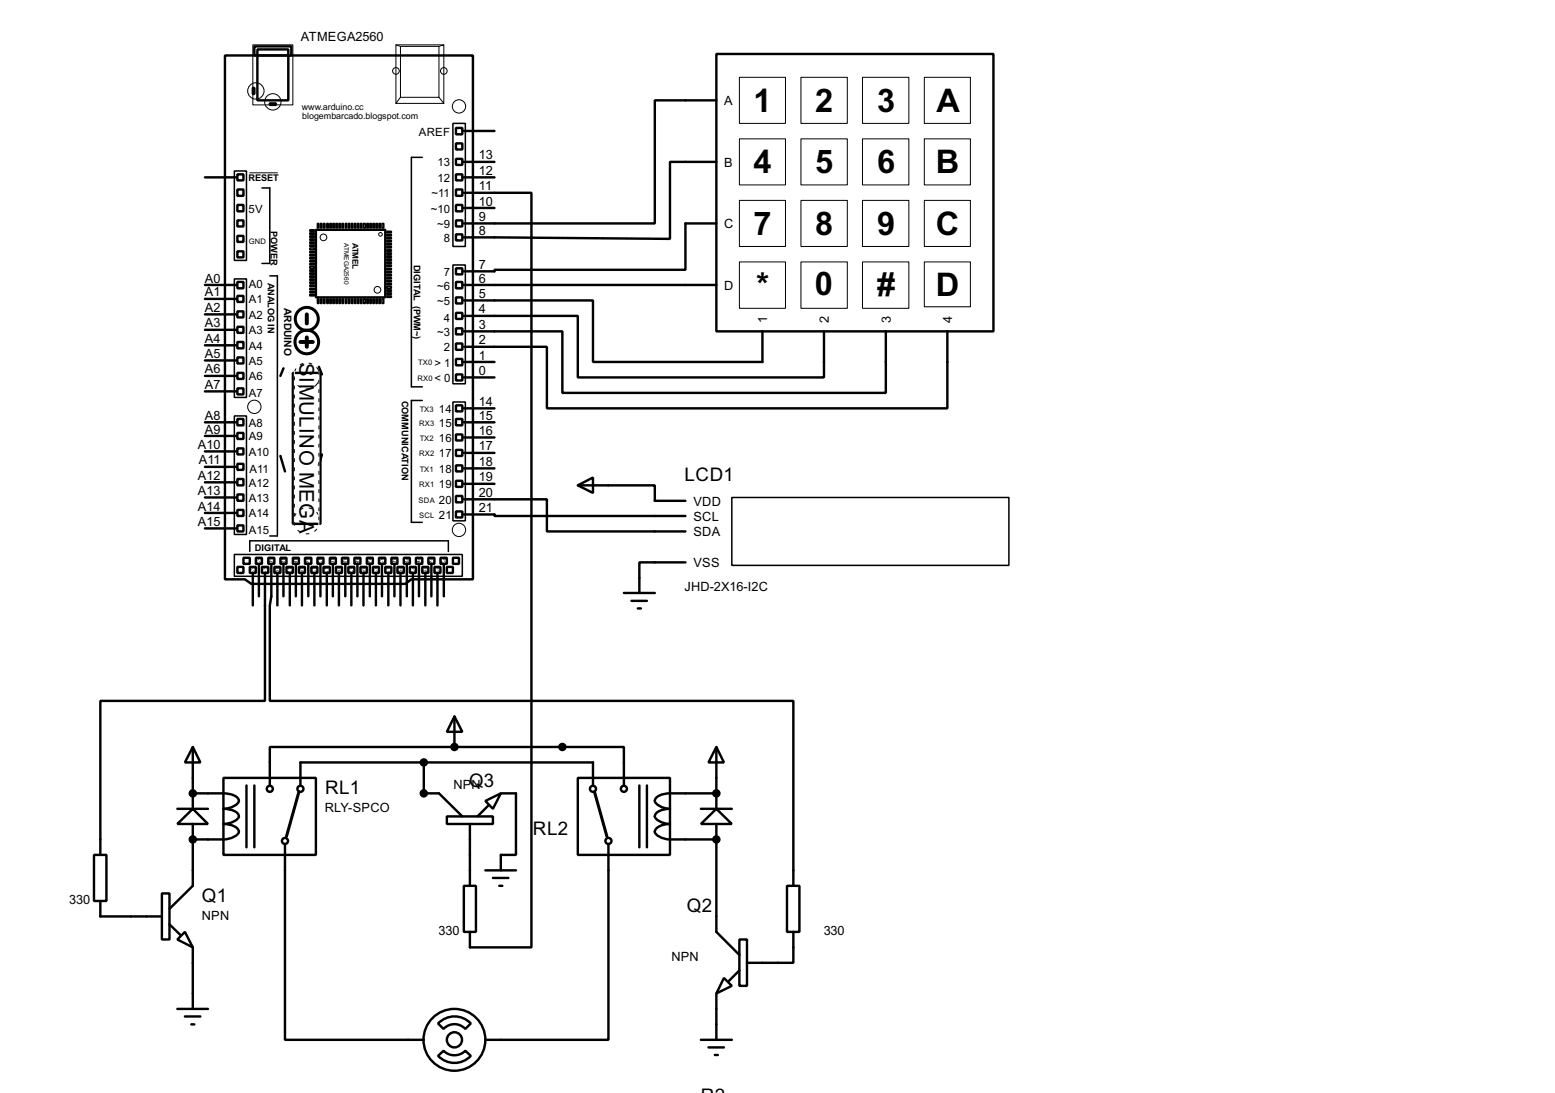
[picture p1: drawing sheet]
<svg xmlns="http://www.w3.org/2000/svg" width="256mm" height="180mm" viewBox="0 0 256 180" stroke-linecap="round" stroke-linejoin="round" font-family="sans-serif">
<g fill="none" stroke="#000" stroke-width=".4">
<path d="M37.1 9.2h40.9v86.4h-10.1l-1 .7h-25.4l-1.1-.7h-3.3zM41.7 14.5h.3v1h-.3zM42 7.7h6.1v1.5h-6.1zM42.5 8.2h5.1v8.4h-5.1zM44.5 17.1h1v.2h-1zM118.2 8.9h45.7v45.8h-45.7zM118.2 16.6h-10.2v20.3h-31.5M33.8 29.3h5.1M39.2 28.8h1v1h-1zM39.2 31.3h1v1h-1zM39.2 33.8h1v1.1h-1zM39.2 36.4h1v1h-1z"/>
<path d="M39.2 38.9h1v1h-1zM52.1 37.9h11.5v11.2h-11.5zM75.2 21.1h1.1v1.1h-1.1zM75.2 26.2h1.1v1h-1.1zM75.2 28.8h1.1v1h-1.1zM75.2 31.3h1.1v1h-1.1zM75.2 33.8h1.1v1.1h-1.1zM75.2 36.4h1.1v1h-1.1zM75.2 38.7h1.1v1h-1.1zM75.2 23.7h1.1v1h-1.1zM76.5 31.8h11.2v124.5h-10.2v-2.6M76.5 26.7h5.1"/>
<path d="M76.5 34.3h5.1M76.5 29.3h5.1M76.5 21.6h5.1M118.2 36.9h-5.1v7.6h-31.5v.3h-5.1M118.2 26.7h-7.7v12.7l-34-.2M33.8 47h5.1M33.8 59.5h5.1M33.8 57h5.1M33.8 54.4h5.1M33.8 51.9h5.1M33.8 49.3h5.1M39.2 46.5h1v1.1h-1z"/>
<path d="M39.2 48.8h1v1h-1zM39.2 51.4h1v1h-1zM39.2 53.9h1v1h-1zM39.2 56.4h1v1.1h-1zM39.2 59h1v1h-1zM39.2 41.5h1v1h-1zM75.2 44.3h1.1v1h-1.1zM75.2 46.5h1.1v1.1h-1.1zM75.2 49.1h1.1v1h-1.1zM75.2 51.6h1.1v1h-1.1zM75.2 54.2h1.1v1h-1.1zM75.2 56.7h1.1v1h-1.1z"/>
<path d="M75.2 59.2h1.1v1.1h-1.1zM76.5 54.7h16.3v10.1h53.3v-10.1M76.5 52.1h18.8v10.2h40.6v-7.6M76.5 49.6h21.3v10.1h28v-5M76.5 47h41.7M76.5 59.7h5.1M156.3 54.7v12.7h-66.1v-10.2h-13.7M33.8 69.7h5.1M33.8 79.6h5.1M33.8 77h5.1M33.8 74.5h5.1M33.8 71.9h5.1"/>
<path d="M33.8 64.6h5.1M33.8 62h5.1M39.2 61.5h1v1h-1zM39.2 64.1h1v1h-1zM39.2 69.1h1v1.1h-1zM39.2 71.4h1v1h-1zM39.2 74h1v1h-1zM39.2 76.5h1v1h-1zM39.2 79h1v1.1h-1zM46.3 75.2l.7 2.6M46.8 60.8l-.5 1.2M48.3 61.5h4.6v24.9h-4.6z"/>
<path d="M52.6 60.5l.5 1.3M53.1 75l-.5 1.8M75.2 61.8h1.1v1h-1.1zM75.2 66.9h1.1v1h-1.1zM75.2 69.1h1.1v1.1h-1.1zM75.2 71.7h1.1v1h-1.1zM75.2 74.2h1.1v1h-1.1zM75.2 76.8h1.1v1h-1.1zM75.2 79.3h1.1v1h-1.1zM76.5 79.8h5.1M76.5 77.3h5.1M76.5 74.7h5.1"/>
<path d="M76.5 72.2h5.1M76.5 69.7h5.1M76.5 67.4h5.1M76.5 62.3h5.1M33.8 87.2h5.1M33.8 84.6h5.1M33.8 82.1h5.1M39.2 93.5h1v1h-1zM39.2 81.6h1v1h-1zM39.2 84.1h1v1h-1zM39.2 86.7h1v1h-1zM40.2 92h1v1h-1z"/>
<path d="M41.2 93.5h1v1h-1zM41.7 94.8v5.1M42.2 92h1v1h-1zM42.7 93.3v5.1M43.2 93.5h1.1v1h-1.1zM43.7 94.8v20.8h-27.1v25.4M44.3 92h1v1h-1zM44.8 93.3v5.1l-.3 1.5v15.7h86.4v30.5M45.3 93.5h1v1h-1zM45.8 94.8v5.1M46.3 92h1v1h-1zM46.8 93.3v5.1"/>
<path d="M47.3 93.5h1v1h-1zM47.8 94.8v5.1M48.3 92h1v1h-1zM48.8 93.3v5.1M49.3 93.5h1v1h-1zM49.8 94.8v5.1M50.3 92h1.1v1h-1.1zM50.9 93.3v5.1M51.4 93.5h1v1h-1zM51.9 94.8v5.1M52.4 92h1v1h-1zM52.9 93.3v5.1"/>
<path d="M53.4 93.5h1v1h-1zM53.9 94.8v5.1M54.4 92h1v1h-1zM54.9 93.3v5.1M55.4 93.5h1v1h-1zM55.9 94.8v5.1M56.4 92h1.1v1h-1.1zM57 93.3v5.1M57.5 93.5h1v1h-1zM58 94.8v5.1M58.5 92h1v1h-1zM59 93.3v5.1"/>
<path d="M59.5 93.5h1v1h-1zM60 94.8v5.1M60.5 92h1v1h-1zM61 93.3v5.1M61.5 93.5h1v1h-1zM62 94.8v5.1M62.5 92h1.1v1h-1.1zM63 93.3v5.1M63.6 93.5h1v1h-1zM64.1 94.8v5.1M64.6 92h1v1h-1zM65.1 93.3v5.1"/>
<path d="M65.6 93.5h1v1h-1zM66.1 94.8v5.1M66.6 92h1v1h-1zM67.1 93.3v5.1M67.6 93.5h1v1h-1zM68.1 94.8v5.1M68.6 92h1.1v1h-1.1zM69.1 93.3v5.1M69.7 93.5h1v1h-1zM70.2 94.8v5.1M70.7 92h1v1h-1zM71.2 93.3v5.1"/>
<path d="M71.7 93.5h1v1h-1zM72.2 94.8v5.1M72.7 92h1v1h-1zM73.2 93.3v5.1M73.7 93.5h1v1h-1zM74.7 92h1v1h-1zM75.2 81.8h1.1v1.1h-1.1zM75.2 84.4h1.1v1h-1.1zM76.5 84.9h5.1v.2h31.5M76.5 82.4h13.7v5.3h22.9M95.3 80.1l2.5-1.3v2.5zM95.3 80.1h12.7v2.5h5.1"/>
<path d="M102.9 97.8h5.1M104.2 99.1h2.5M113.1 92.8h-7.6v5M75 118.2l1.3 2.5h-2.6zM75 118.2v5M105.2 100.4h.5M29.3 135.9l2.5-2.5 2.5 2.5zM29.3 133.4h5M31.8 123.2l1.3 2.6h-2.6zM31.8 130.9h5.1a3.2 3.2 0 0 1 2.4 .8 .89 .89 0 0 1-.7 1.2l-1.1 .4-.6 .1a3.2 3.2 0 0 1 2.4 .9 .86 .86 0 0 1-.7 1.2l-1.1 .3-.6 .1a3.1 3.1 0 0 1 2.4 .9 .87 .87 0 0 1-.7 1.2l-1.1 .4-.6 .1h-5.1M31.8 123.2v10.2M31.8 135.9v10.2l-3.8 3.8"/>
<path d="M36.9 128.3h15.2v12.7h-15.2zM40.7 129.6v10.2M42 129.6v10.2M47 139.2v32.3h22.9M49.6 129.6v-3.8h48.2v3.8M69.9 125.8v5.1h2.5l3.9 3.8M73.7 134.7h7.6v1.2h-7.6zM75 123.2h-30.5v6.4M75 123.2h27.9v6.4M77.5 135.9v10.2M80.1 132.1l2.5-1.2-1.3 2.5zM80.6 132.9l-1.8 1.8"/>
<path d="M82.6 130.9h2.5v10.1h-2.5v2.6M95.3 128.3h15.2v12.7h-15.2zM100.4 139.2v32.3h-20.3M105.5 129.6v10.2M106.7 129.6v10.2M115.6 135.9l2.6-2.5 2.5 2.5zM115.6 133.4h5.1M118.2 123.2l1.2 2.6h-2.5zM118.2 130.9h-7.7a3.1 3.1 0 0 0-2.4 .8 .89 .89 0 0 0 .7 1.2l1.1 .4 .6 .1a3.1 3.1 0 0 0-2.4 .9 .86 .86 0 0 0 .7 1.2l1.1 .3 .6 .1a3.1 3.1 0 0 0-2.4 .9 .87 .87 0 0 0 .7 1.2l1.1 .4 .6 .1h7.7M118.2 123.2v10.2M118.2 135.9v17.8l3.8 3.8M15.5 141h2.1v7.6h-2.1z"/>
<path d="M16.6 148.6v2.6h10.1M26.7 147.4h1.3v7.6h-1.3zM28 152.5l1.8 1.7M29.3 155l1.2-1.3 1.3 2.6zM31.8 156.3v10.1M76.5 146.1h2v7.6h-2zM80.1 143.6h5M81.3 144.8h2.6M82.4 146.1h.5M122 155h1.2v7.6h-1.2zM129.8 146.1h2.1v7.6h-2.1zM130.9 153.7v5.1h-7.7"/>
<path d="M29.3 166.4h5M30.5 167.7h2.6M31.6 169h.5M72.3 168.8a3.7 3.7 0 0 1 5.4 0l-.9 .9a2.45 2.45 0 0 0-3.6 0zM72.3 174.2l.9-.9a2.54 2.54 0 0 0 3.6 0l.9 .9a3.7 3.7 0 0 1-5.4 0zM115.6 171.5h5.1M116.9 172.8h2.5M117.9 174h.5M118.2 163.9v7.6M119.4 161.3l1.3 1.3-2.5 1.3zM122 160.1l-1.8 1.8"/>
<circle cx="44.5" cy="130.1" r=".5"/>
<circle cx="47" cy="138.7" r=".5"/>
<circle cx="49.5" cy="130.1" r=".5"/>
<circle cx="97.8" cy="130.1" r=".5"/>
<circle cx="100.3" cy="138.7" r=".5"/>
<circle cx="102.9" cy="130.1" r=".5"/>
<circle cx="74.9" cy="171.5" r="5.1"/>
<circle cx="74.9" cy="171.5" r="1.25"/>
</g>
<g fill="#000">
<circle cx="31.8" cy="138.5" r=".2"/>
<circle cx="31.8" cy="130.9" r=".2"/>
<circle cx="69.9" cy="130.9" r=".2"/>
<circle cx="75" cy="123.2" r=".2"/>
<circle cx="118.2" cy="130.9" r=".2"/>
<circle cx="118.2" cy="138.5" r=".2"/>
</g>
<g fill="#000" stroke="#000" stroke-width=".4">
<circle cx="31.8" cy="138.5" r=".5"/>
<circle cx="31.8" cy="130.9" r=".5"/>
<circle cx="69.9" cy="125.8" r=".5"/>
<circle cx="69.9" cy="130.9" r=".5"/>
<circle cx="74.9" cy="123.2" r=".5"/>
<circle cx="92.7" cy="123.2" r=".5"/>
<circle cx="118.1" cy="138.5" r=".5"/>
<circle cx="118.1" cy="130.9" r=".5"/>
</g>
<g fill="none" stroke="#000" stroke-width=".25">
<path d="M38.7 28.2h2v14.8h-2zM43.2 31h1.3v12.5h-1.3M51.1 38.4h.8v.3h-.8zM51.1 38.9h.8v.3h-.8zM51.1 39.4h.8v.3h-.8zM51.1 39.9h.8v.3h-.8zM51.1 37.9h.8v.3h-.8zM52.4 36.9h.2v.7h-.2zM52.9 36.9h.2v.7h-.2zM53.4 36.9h.2v.7h-.2zM53.9 36.9h.3v.7h-.3zM54.4 36.9h.3v.7h-.3z"/>
<path d="M54.9 36.9h.3v.7h-.3zM55.4 36.9h.3v.7h-.3zM55.9 36.9h.3v.7h-.3zM56.4 36.9h.3v.7h-.3zM57 36.9h.2v.7h-.2zM57.5 36.9h.2v.7h-.2zM58 36.9h.2v.7h-.2zM58.5 36.9h.2v.7h-.2zM59 36.9h.2v.7h-.2zM59.5 36.9h.2v.7h-.2zM60 36.9h.3v.7h-.3zM60.5 36.9h.3v.7h-.3z"/>
<path d="M61 36.9h.3v.7h-.3zM61.5 36.9h.3v.7h-.3zM62 36.9h.3v.7h-.3zM62.5 36.9h.3v.7h-.3zM63 36.9h.3v.7h-.3zM63.8 38.7h.8v.2h-.8zM63.8 39.2h.8v.2h-.8zM63.8 39.7h.8v.2h-.8zM63.8 38.2h.8v.2h-.8zM69.7 26h-1.8v37.8h1.8M74.7 20.4h2.1v20.3h-2.1zM38.7 46h2v19.6h-2z"/>
<path d="M44.5 45.5h1.3v42.9h-1.3M51.1 40.4h.8v.3h-.8zM51.1 40.9h.8v.3h-.8zM51.1 41.5h.8v.2h-.8zM51.1 42h.8v.2h-.8zM51.1 42.5h.8v.2h-.8zM51.1 43h.8v.2h-.8zM51.1 44h.8v.3h-.8zM51.1 44.5h.8v.3h-.8zM51.1 45h.8v.3h-.8zM51.1 45.5h.8v.3h-.8zM51.1 46h.8v.3h-.8z"/>
<path d="M51.1 46.5h.8v.3h-.8zM51.1 47h.8v.3h-.8zM51.1 47.6h.8v.2h-.8zM51.1 48.1h.8v.2h-.8zM51.1 48.6h.8v.2h-.8zM51.1 43.5h.8v.2h-.8zM52.4 49.3h.2v.8h-.2zM52.9 49.3h.2v.8h-.2zM53.4 49.3h.2v.8h-.2zM53.9 49.3h.3v.8h-.3zM54.4 49.3h.3v.8h-.3zM54.9 49.3h.3v.8h-.3z"/>
<path d="M55.4 49.3h.3v.8h-.3zM55.9 49.3h.3v.8h-.3zM56.4 49.3h.3v.8h-.3zM57 49.3h.2v.8h-.2zM57.5 49.3h.2v.8h-.2zM58 49.3h.2v.8h-.2zM58.5 49.3h.2v.8h-.2zM59 49.3h.2v.8h-.2zM59.5 49.3h.2v.8h-.2zM60 49.3h.3v.8h-.3zM60.5 49.3h.3v.8h-.3zM61 49.3h.3v.8h-.3z"/>
<path d="M61.5 49.3h.3v.8h-.3zM62 49.3h.3v.8h-.3zM62.5 49.3h.3v.8h-.3zM63 49.3h.3v.8h-.3zM63.8 40.2h.8v.2h-.8zM63.8 40.7h.8v.2h-.8zM63.8 41.2h.8v.3h-.8zM63.8 41.7h.8v.3h-.8zM63.8 42.2h.8v.3h-.8zM63.8 42.7h.8v.3h-.8zM63.8 43.2h.8v.3h-.8zM63.8 44.3h.8v.2h-.8z"/>
<path d="M63.8 44.8h.8v.2h-.8zM63.8 45.3h.8v.2h-.8zM63.8 45.8h.8v.2h-.8zM63.8 46.3h.8v.2h-.8zM63.8 46.8h.8v.2h-.8zM63.8 47.3h.8v.3h-.8zM63.8 47.8h.8v.3h-.8zM63.8 48.3h.8v.3h-.8zM63.8 48.8h.8v.3h-.8zM63.8 43.7h.8v.3h-.8zM74.7 43.7h2.1v19.6h-2.1zM38.7 68.6h2v19.6h-2z"/>
<path d="M69.7 66.1h-1.8v20.1h1.8M74.7 66.3h2.1v19.6h-2.1zM38.7 91.5h37.6v3.6h-37.6zM41.2 91v-1.8h32.8v1.8M120.7 82.1h45.7v11.2h-45.7z"/>
</g>
<g fill="none" stroke="#000" stroke-width=".16">
<path d="M41.7 7.4h6.6v9.9h-6.6zM65.3 7.4h7.9v9.7h-7.9zM65.3 7.4l.8 .3M66.1 7.7h6.3v8.4h-6.3zM66.1 16.1l-.8 1M72.4 16.1l.8 1M73.2 7.4l-.8 .3M122 12.8h7.6v7.6h-7.6zM132.1 12.8h7.7v7.6h-7.7zM142.3 12.8h7.6v7.6h-7.6zM152.5 12.8h7.6v7.6h-7.6zM41.2 28.5h4.6"/>
<path d="M122 22.9h7.6v7.6h-7.6zM122 33.1h7.6v7.6h-7.6zM132.1 22.9h7.7v7.6h-7.7zM132.1 33.1h7.7v7.6h-7.7zM142.3 22.9h7.6v7.6h-7.6zM142.3 33.1h7.6v7.6h-7.6zM152.5 22.9h7.6v7.6h-7.6zM152.5 33.1h7.6v7.6h-7.6zM122 43.2h7.6v7.7h-7.6zM132.1 43.2h7.7v7.7h-7.7zM142.3 43.2h7.6v7.7h-7.6zM152.5 43.2h7.6v7.4h-7.6z"/>
<circle cx="42.2" cy="15" r="1.35"/>
<circle cx="45" cy="16.8" r="1.35"/>
<circle cx="65.3" cy="11.7" r=".55"/>
<circle cx="73.2" cy="11.7" r=".55"/>
<circle cx="75.7" cy="17.6" r="1.1"/>
<circle cx="53.3" cy="39.2" r=".55"/>
<circle cx="62.7" cy="38.7" r=".3"/>
<circle cx="62.2" cy="47.8" r=".55"/>
<circle cx="41.9" cy="67.1" r="1.1"/>
<circle cx="75.7" cy="87.4" r="1.1"/>
</g>
<g fill="none" stroke="#fff" stroke-width=".16">
<path d="M48.6 61.3v25.4M52.6 61.3v25.4"/>
<circle cx="50.6" cy="62" r="2.15"/>
<circle cx="50.6" cy="85.9" r="2.15"/>
</g>
<circle cx="50.6" cy="62" r="2.15" fill="none" stroke="#000" stroke-width=".16" stroke-dasharray="2 1 .5 1 .5 1"/>
<g fill="none" stroke="#000" stroke-width=".16" stroke-dasharray=".5 1">
<path d="M52.6 61.3v25.4M48.6 86.7v-25.4"/>
<circle cx="50.6" cy="85.9" r="2.15"/>
</g>
<g fill="none" stroke="#000" stroke-width=".5">
<path d="M49.3 130.6l-2 7.4M98.1 130.6l2 7.4"/>
<circle cx="50.6" cy="56.4" r="1.95"/>
<circle cx="50.6" cy="52.6" r="1.9"/>
</g>
<path d="M49.6 56.4h2M50.6 51.9v1.5M50.6 55.7v1.5" fill="none" stroke="#000" stroke-width=".65"/>
<g font-size="6">
<text x="124.3" y="18.5">1</text>
<text x="134.5" y="18.5">2</text>
<text x="144.7" y="18.5">3</text>
<text x="154.4" y="18.5">A</text>
<text x="124.3" y="28.6">4</text>
<text x="134.5" y="28.6">5</text>
<text x="144.7" y="28.6">6</text>
<text x="154.3" y="28.6">B</text>
<text x="124.3" y="38.8">7</text>
<text x="134.5" y="38.8">8</text>
<text x="144.7" y="38.8">9</text>
<text x="154.3" y="38.8">C</text>
<text x="124.8" y="48.9">*</text>
<text x="134.4" y="48.6">0</text>
<text x="144.7" y="48.9">#</text>
<text x="154.3" y="48.9">D</text>
</g>
<g font-size="3.8">
<text x="49.4" y="59.9" transform="rotate(90 49.4 59.9)">S</text>
<text x="49.4" y="62.3" transform="rotate(90 49.4 62.3)">IMULINO MEGA</text>
</g>
<g font-size="3.5">
<text x="112.9" y="79.3">LCD1</text>
<text x="53.6" y="131">RL1</text>
<text x="77.4" y="129.8">Q3</text>
<text x="87.9" y="137.7">RL2</text>
<text x="33.3" y="148.8">Q1</text>
<text x="113.3" y="150.4">Q2</text>
</g>
<g font-size="2.4">
<text x="49.6" y="6.8">ATMEGA2560</text>
<text x="119.4" y="17.3">A</text>
<text x="79" y="28.9">12</text>
<text x="79" y="26.3">13</text>
<text x="119.4" y="27.5">B</text>
<text x="79" y="33.9">10</text>
<text x="79" y="31.4">11</text>
<text x="79" y="38.8">8</text>
<text x="79" y="36.5">9</text>
<text x="119.4" y="37.7">C</text>
<text x="33.8" y="46.6">A0</text>
<text x="79" y="46.6">6</text>
<text x="79" y="44.4">7</text>
<text x="119.4" y="47.8">D</text>
<text x="33.8" y="54">A3</text>
<text x="33.8" y="51.5">A2</text>
<text x="33.8" y="48.9">A1</text>
<text x="79" y="51.7">4</text>
<text x="79" y="49.2">5</text>
<text x="126.6" y="53.4" transform="rotate(-90 126.6 53.4)">1</text>
<text x="136.7" y="53.3" transform="rotate(-90 136.7 53.3)">2</text>
<text x="146.9" y="53.4" transform="rotate(-90 146.9 53.4)">3</text>
<text x="157" y="53.4" transform="rotate(-90 157 53.4)">4</text>
<text x="33.8" y="59.1">A5</text>
<text x="33.8" y="56.6">A4</text>
<text x="79" y="59.3">1</text>
<text x="79" y="56.8">2</text>
<text x="79" y="54.3">3</text>
<text x="33.8" y="64.2">A7</text>
<text x="33.8" y="61.6">A6</text>
<text x="79" y="61.9">0</text>
<text x="33.8" y="71.5">A9</text>
<text x="33.8" y="69.3">A8</text>
<text x="79" y="71.8">16</text>
<text x="79" y="69.3">15</text>
<text x="79" y="67">14</text>
<text x="32.6" y="74.1">A10</text>
<text x="32.8" y="76.6">A11</text>
<text x="79" y="76.9">18</text>
<text x="79" y="74.3">17</text>
<text x="32.6" y="81.7">A13</text>
<text x="32.6" y="79.2">A12</text>
<text x="79" y="82">20</text>
<text x="79" y="79.4">19</text>
<text x="114.4" y="83.4">VDD</text>
<text x="32.6" y="86.8">A15</text>
<text x="32.6" y="84.2">A14</text>
<text x="79" y="84.5">21</text>
<text x="114.4" y="85.9">SCL</text>
<text x="114.4" y="88.5">SDA</text>
<text x="114.4" y="93.6">VSS</text>
<text x="112.9" y="97.5">JHD-2X16-I2C</text>
<text x="74.8" y="130.1">NPN</text>
<text x="53.6" y="133.9">RLY-SPCO</text>
<text x="11.4" y="149.2">330</text>
<text x="33.3" y="151.7">NPN</text>
<text x="72.4" y="154.3">330</text>
<text x="135.9" y="154.3">330</text>
<text x="110.7" y="158.5">NPN</text>
</g>
<g font-size="2.1">
<text x="69.1" y="22.4">AREF</text>
<text x="72.2" y="27.5">13</text>
<text x="72.2" y="30">12</text>
<text x="41" y="35.1">5V</text>
<text x="71.1" y="35.1">~10</text>
<text x="71.2" y="32.6">~11</text>
<text x="72.1" y="37.6">~9</text>
<text x="73.2" y="39.9">8</text>
<text x="41" y="47.5">A0</text>
<text x="72.1" y="47.8">~6</text>
<text x="73.2" y="45.5">7</text>
<text x="41" y="50.1">A1</text>
<text x="41" y="52.6">A2</text>
<text x="72.1" y="50.3">~5</text>
<text x="73.2" y="53.1">4</text>
<text x="41" y="55.2">A3</text>
<text x="41" y="57.7">A4</text>
<text x="72.1" y="55.4">~3</text>
<text x="73.2" y="58">2</text>
<text x="41" y="60.2">A5</text>
<text x="41" y="62.8">A6</text>
<text x="41" y="65.6">A7</text>
<text x="71.7" y="63">&lt; 0</text>
<text x="71.7" y="60.5">&gt; 1</text>
<text x="41" y="70.4">A8</text>
<text x="72.4" y="68.1">14</text>
<text x="72.4" y="70.4">15</text>
<text x="41" y="72.7">A9</text>
<text x="41" y="75.2">A10</text>
<text x="41.1" y="78">A11</text>
<text x="72.4" y="72.9">16</text>
<text x="72.4" y="75.5">17</text>
<text x="72.4" y="78">18</text>
<text x="41" y="80.3">A12</text>
<text x="41" y="82.8">A13</text>
<text x="72.4" y="83.1">20</text>
<text x="72.4" y="80.6">19</text>
<text x="41" y="88.2">A15</text>
<text x="41" y="85.4">A14</text>
<text x="72.4" y="85.6">21</text>
</g>
<text font-size="1.9" x="46.9" y="50.8" transform="rotate(90 46.9 50.8)">ARDUINO</text>
<g font-size="1.7">
<text x="49.8" y="18.2">www.arduino.cc</text>
<text x="49.9" y="19.7">blogembarcado.blogspot.com</text>
<text x="41" y="29.8">RESET</text>
<text x="44.7" y="38.1" transform="rotate(90 44.7 38.1)">POWER</text>
<text x="44.2" y="46.7" transform="rotate(90 44.2 46.7)">ANALOG IN</text>
<text x="68.3" y="43.6" transform="rotate(90 68.3 43.6)">DIGITAL (PWM~)</text>
<text x="66.3" y="66.1" transform="rotate(90 66.3 66.1)">COMMUNICATION</text>
<text x="42" y="90.8">DIGITAL</text>
</g>
<text font-size="1.5" x="58.2" y="40" transform="rotate(90 58.2 40)">ATMEL</text>
<g font-size="1.4">
<text x="41" y="40.2">GND</text>
<text x="68.9" y="62.8">RX0</text>
<text x="69" y="60.3">TX0</text>
<text x="69.1" y="70.2">RX3</text>
<text x="69.2" y="67.9">TX3</text>
<text x="69.1" y="75.3">RX2</text>
<text x="69.2" y="72.7">TX2</text>
<text x="69.2" y="77.8">TX1</text>
<text x="69" y="82.9">SDA</text>
<text x="69.1" y="80.4">RX1</text>
<text x="69.1" y="85.4">SCL</text>
</g>
<g font-size="1.2">
<text x="56.8" y="40.1" transform="rotate(90 56.8 40.1)">ATMEGA2560</text>
<text x="41.3" y="93.4" transform="rotate(90 41.3 93.4)">53</text>
<text x="42.3" y="91.9" transform="rotate(90 42.3 91.9)">52</text>
<text x="43.2" y="93.4" transform="rotate(90 43.2 93.4)">51</text>
<text x="44.3" y="91.9" transform="rotate(90 44.3 91.9)">50</text>
<text x="45.3" y="93.4" transform="rotate(90 45.3 93.4)">49</text>
<text x="46.3" y="91.9" transform="rotate(90 46.3 91.9)">48</text>
<text x="47.4" y="93.4" transform="rotate(90 47.4 93.4)">47</text>
<text x="48.4" y="91.9" transform="rotate(90 48.4 91.9)">46</text>
<text x="49.4" y="93.4" transform="rotate(90 49.4 93.4)">45</text>
<text x="50.4" y="91.9" transform="rotate(90 50.4 91.9)">44</text>
<text x="51.4" y="93.4" transform="rotate(90 51.4 93.4)">43</text>
<text x="52.4" y="91.9" transform="rotate(90 52.4 91.9)">42</text>
<text x="53.4" y="93.4" transform="rotate(90 53.4 93.4)">41</text>
<text x="54.5" y="91.9" transform="rotate(90 54.5 91.9)">40</text>
<text x="55.5" y="93.4" transform="rotate(90 55.5 93.4)">39</text>
<text x="56.5" y="91.9" transform="rotate(90 56.5 91.9)">38</text>
<text x="57.5" y="93.4" transform="rotate(90 57.5 93.4)">37</text>
<text x="58.5" y="91.9" transform="rotate(90 58.5 91.9)">36</text>
<text x="59.5" y="93.4" transform="rotate(90 59.5 93.4)">35</text>
<text x="60.6" y="91.9" transform="rotate(90 60.6 91.9)">34</text>
<text x="61.6" y="93.4" transform="rotate(90 61.6 93.4)">33</text>
<text x="62.6" y="91.9" transform="rotate(90 62.6 91.9)">32</text>
<text x="63.6" y="93.4" transform="rotate(90 63.6 93.4)">31</text>
<text x="64.6" y="91.9" transform="rotate(90 64.6 91.9)">30</text>
<text x="65.6" y="93.4" transform="rotate(90 65.6 93.4)">29</text>
<text x="66.7" y="91.9" transform="rotate(90 66.7 91.9)">28</text>
<text x="67.7" y="93.4" transform="rotate(90 67.7 93.4)">27</text>
<text x="68.7" y="91.9" transform="rotate(90 68.7 91.9)">26</text>
<text x="69.7" y="93.4" transform="rotate(90 69.7 93.4)">25</text>
<text x="70.7" y="91.9" transform="rotate(90 70.7 91.9)">24</text>
<text x="71.7" y="93.4" transform="rotate(90 71.7 93.4)">23</text>
<text x="72.8" y="91.9" transform="rotate(90 72.8 91.9)">22</text>
</g>
</svg>
